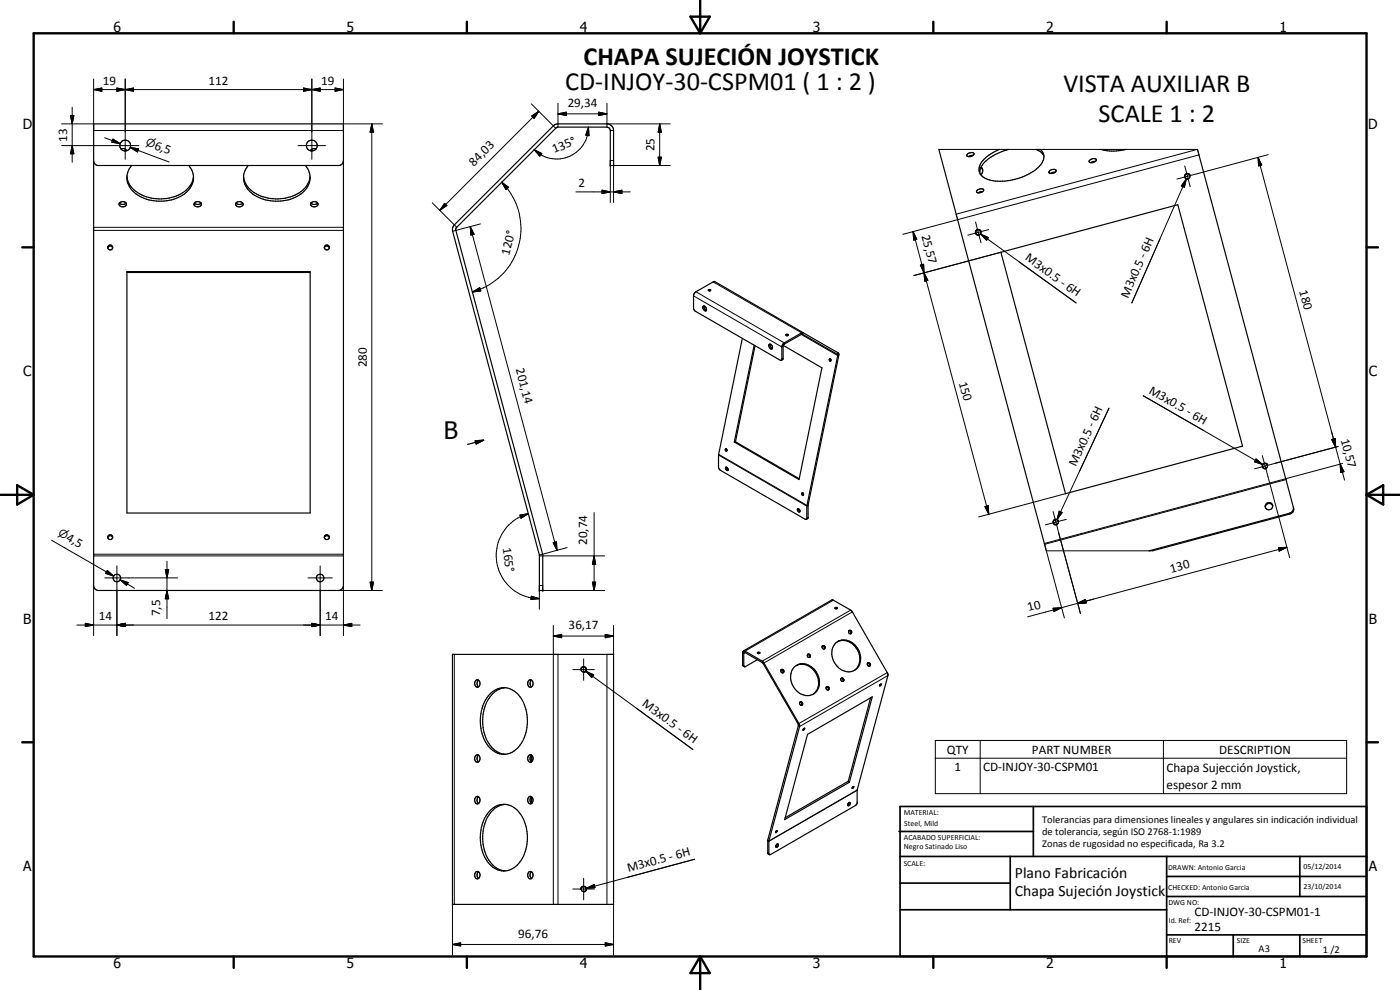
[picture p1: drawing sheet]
<svg xmlns="http://www.w3.org/2000/svg" width="420mm" height="297mm" viewBox="0 0 420 297" stroke-linecap="round" stroke-linejoin="round" font-family="sans-serif">
<g fill="#000">
<circle cx="183.2" cy="49.7" r=".18"/>
<circle cx="184.1" cy="49.7" r=".18"/>
<circle cx="161.9" cy="177.2" r=".18"/>
<circle cx="162.9" cy="177.2" r=".18"/>
<circle cx="135.8" cy="196.3" r=".18"/>
<circle cx="135.8" cy="271.4" r=".18"/>
</g>
<g fill="none" stroke="#000" stroke-width=".35">
<path d="M28.1 37.2h75v138.5l-.3 .8-.4 .4-.5 .3h-72.6l-.6-.3-.5-.7zM166.1 37.8l.8-.5 .6-.1h14.6a2 2 0 0 1 2 2v10.5h-.9v-10.5l-.4-.8-.7-.3-15 .1-30.3 30.5 26 97.6 .1 10.9h-1v-10.7l-26.1-97.8 .5-1.2zM36.3 44.7a1.23 1.23 0 0 1 1.6 .6M37.8 45l-.3 .3M38.1 53a8.3 8.3 0 0 0 7.3 6.4 12.4 12.4 0 0 0 11.4-3.3l.9-1.5 .4-1.6M39.5 49.7a5.7 5.7 0 0 0 1.9 8.9 12.9 12.9 0 0 0 14.9-1.2 5.4 5.4 0 0 0 .4-7.7M73.1 53a8.1 8.1 0 0 0 7.3 6.4 12.4 12.4 0 0 0 11.4-3.3l.9-1.5 .3-1.6M74.5 49.7a5.7 5.7 0 0 0 1.9 8.9 12.7 12.7 0 0 0 15.3-1.7 5.3 5.3 0 0 0-.1-7.2M93.3 45l.4 .3M94.9 44.7a1.26 1.26 0 0 0-1.7 .6M103.1 48.2l-.3 .8-.9 .7h-72.6l-.8-.5-.4-.7M281.8 44.8l32.2 120.5"/>
<path d="M292 46.6l-1.4 .4M292 46.6l.2-.1a.59 .59 0 0 0-.2-.8 .59 .59 0 0 0-.8 .1 .81 .81 0 0 0-.9 1.1l.3 .1M293.4 56.9a1.23 1.23 0 0 1 1.8 .2 1.59 1.59 0 0 1-2.1 .6zM294.4 50.2l.5 .8M294.4 50.1a1.54 1.54 0 0 1 0 2.4M294.9 57.5h-.7l-.6 .4M300 44.8a10.3 10.3 0 0 0-6 5.1 3.2 3.2 0 0 0 2.9 4.1 17 17 0 0 0 15.4-4.6 3 3 0 0 0-.1-4.6M302.7 44.8a13.1 13.1 0 0 0-8.4 5.5l-.3 1.6M310.9 44.8l1.3 .7 1.1 1.2M315 51.3a1.53 1.53 0 0 1 1.9-.2 1.32 1.32 0 0 1-2.1 .6zM316.7 51.7l-1.4 .3M328.7 48.4l-1.3 .4"/>
<path d="M328.7 48.4l.3-.4a1.27 1.27 0 0 0-2.1 .6l.5 .2M330.5 44.8a14.1 14.1 0 0 0 7.5 0M359.4 44.8l28.7 107.3M32.3 74.4l.1-.2a.74 .74 0 0 1 .8-.4 .74 .74 0 0 1 .6 .6M35.8 60.9a1.34 1.34 0 0 0 2 0M35.9 60.8a1.05 1.05 0 0 1 1.3-.4 1.05 1.05 0 0 1 .6 1.3 1.11 1.11 0 0 1-1.3 .4 1.11 1.11 0 0 1-.7-1.1zM58.3 61a1.3 1.3 0 0 1 2.1 0M58.3 61a1.08 1.08 0 0 0 .8 1.1 1.08 1.08 0 0 0 1.3-.6v-.5M58.3 60.9a1.38 1.38 0 0 0 2.1 0M70.8 61a1.3 1.3 0 0 1 2 0M70.8 61a1.03 1.03 0 0 0 .5 1 1.03 1.03 0 0 0 1.2-.1l.4-.4-.1-.5M70.8 60.9a1.38 1.38 0 0 0 2 0"/>
<path d="M93.3 60.9a1.38 1.38 0 0 0 2 0M93.4 60.8a1.04 1.04 0 0 1 1.3-.4 1.04 1.04 0 0 1 .6 1.3 1.11 1.11 0 0 1-1.3 .4 1.11 1.11 0 0 1-.7-1.1zM97.4 74.4a.75 .75 0 0 1 .7-.7 .75 .75 0 0 1 .7 .7M300.4 75.7l53.1-14.3 19.4 72.5-53.1 14.2zM38.1 81.5h55v72.4h-55zM38.1 81.7h55M211 91.9h.1a.84 .84 0 0 1 .8 .4 .84 .84 0 0 1-.2 1 1.12 1.12 0 0 1-.7-1.4zM211.3 91.8l.2 .9 .5 .4M212.5 87l.3-.1 .5 .1-.4 .3zM212.8 87.2h.3M241 99.8l-.4 .1-5.6 3.2-.4 .8v4l-.1 .2M222.8 101.5l-7.2 35 .1 4 .5 .6 25.4 14.7h.4"/>
<path d="M226.3 103.5l-5.9 29.1M226.6 103.8l-5.9 28.7M230.8 103.4l.1-.1a.82 .82 0 0 1 .8 .5 .82 .82 0 0 1-.2 .9l-.6-.4zM231.1 103.3l.1 .6 .6 .6M234.5 108.1l-26-14.8-.4-.7v-4l.4-.8 5.7-3.3h.3l37.2 21.5v.6l-9.2 45v3.8l-.5 .4M235.1 103.6l.3-.3 5.4-3.1 10.6 6.3-9.3 45.3-.1 4M235.1 103.6l-.1 4-.5 .5M235.1 103.6l11.6 6.8-6.9 33.5-19.4-11.3M235.9 100.4a.34 .34 0 0 1 .4-.1 .34 .34 0 0 1 .2 .3l-.4 .1zM249.2 107.7l.2 .5M142.6 132.2l2.5-.1-2.2 1.1zM145.1 132.1l-4.8 1.2"/>
<path d="M218 134.7l.1 .6M218 134.7l-.2-.1-.2 .4 .2 .3h.3M218 134.7l.2 .5M218.1 135.3h.1M220.7 132.5l19.1 11.1M220.7 132.5l-.3 .1M218.1 140.2l.4 .8M218.1 140.2h-.2a.61 .61 0 0 0-.1 .7 .61 .61 0 0 0 .7 .2v-.1M239.3 152.7a.62 .62 0 0 1 .7 .2 .62 .62 0 0 1-.1 .7 .73 .73 0 0 1-.6-.9zM239.6 152.7l.5 .7M241 148l.1 .5M381.9 151.7a1.13 1.13 0 0 0-1.3-.6 1.13 1.13 0 0 0-.8 1.2"/>
<path d="M388.1 152.1a1.52 1.52 0 0 1-1 2.1l-41.2 11.1M388.1 152.1l.1 .6a1.37 1.37 0 0 1-1.1 1.3l-42.2 11.3M32.3 161.3a.76 .76 0 0 1 .8-.6 .76 .76 0 0 1 .7 .6M97.4 161.3a.76 .76 0 0 1 .7-.6 .76 .76 0 0 1 .7 .6M135.8 196.3h48.3v75.1h-48.3zM223.1 195.3l26.5-15.3h.4l5.3 3 .5 .6 10.7 18.6-9.3 34.8-.1 4.3-25.8 15.1h-.4M227.3 195.9l.4-.2 .3 .3-.5 .1zM227.3 198l-3.9 2M228.9 198.9l-5.5-3.2-.2 .3v3.7l.2 .3M228.9 198.9h.1M228.9 198.9l10.7 18.7-9.2 34.5v3.9l.5 .4M238.5 200a4.3 4.3 0 0 1 6.4 1.5 4.4 4.4 0 0 1-1.6 7.1 5.4 5.4 0 0 1-5.8-7.1z"/>
<path d="M239 199.7a5 5 0 0 1 6.6 4.4 4.1 4.1 0 0 1-1.6 4.2M242.3 196.4l.5 .1 .1 .8M246.8 193.8a.61 .61 0 0 1 .5 .9M246.8 193.8l.4-.1 .4 .3v.5l-.3 .2M246.8 193.8v.6l.5 .3M250.9 182.7l.3-.1v-.3l-.6 .1 .4 .3M251 182.6l.1 .1M251.4 192.5a5 5 0 0 1 6.6 4.9 3.9 3.9 0 0 1-1.3 3.5M254.8 189.2l.5 .3v.7M254.8 189.2l.2-.1a.58 .58 0 0 1 .6 .3 .58 .58 0 0 1-.2 .7l-.1 .1M254.8 189.2l-.1 .7 .6 .3M260.4 199a.61 .61 0 0 1 .5 .9"/>
<path d="M260.4 199a.53 .53 0 0 1 .8 .2 .53 .53 0 0 1-.3 .7M260.4 199a.61 .61 0 0 0 .5 .9M142.8 204.2a.97 .97 0 0 1 1.2 .3 .97 .97 0 0 1-.1 1.2l-.2 .3a1.03 1.03 0 0 1-1.2-.4 1.03 1.03 0 0 1 .2-1.3zM143.6 204.1a1.38 1.38 0 0 0 0 2M147 208.3a5.7 5.7 0 0 1 9.5 1.3 12.9 12.9 0 0 1-1.3 15 5.6 5.6 0 0 1-8.7-.7 12.8 12.8 0 0 1 .5-15.6zM151.5 206.3a8.3 8.3 0 0 0-6.4 7.3 11.9 11.9 0 0 0 3.8 11.8l1 .5 1.6 .4M158.8 204a1.04 1.04 0 0 1 1.2 1.1 1.04 1.04 0 0 1-1.2 1 1.39 1.39 0 0 1 0-2.1zM159.5 204.1a1.26 1.26 0 0 0 0 2M223.4 200l-.5-.5v-3.7l.4-.5 5.9 3.5 10.8 18.9-9.3 34.6v3.8l.2 .3M234.4 201v.6l.5 .3M234.4 201l.6 .3-.1 .6M234.4 201h.7l.2 .6-.4 .3"/>
<path d="M240.1 210.7a.61 .61 0 0 1 .5 .9M240.1 210.7a.53 .53 0 0 1 .7 .2 .53 .53 0 0 1-.2 .7M240.1 210.7a.61 .61 0 0 0 .5 .9M241.1 218.7l.4-.2-.1 .4-.4 .2zM248 206.1l.5 .3v.7M248 206.1l.2-.1a.56 .56 0 0 1 .6 .4 .56 .56 0 0 1-.3 .7M248 206.1v.7l.5 .3M252.4 203.6a.59 .59 0 0 1 .5 .9M256.5 201.1a4.9 4.9 0 0 1-6.7-3.7 3.8 3.8 0 0 1 1-4.4 3.8 3.8 0 0 1 4.5-.4 5.5 5.5 0 0 1 1.9 8l-.8 .6M261.3 209.4l-6.7 25M264.1 205.4l.4-.1-.4 .5zM142.8 226.7a.84 .84 0 0 1 1 0 .84 .84 0 0 1 .2 1 .77 .77 0 0 1-.4 .9 .77 .77 0 0 1-.9-.3l-.3-.7z"/>
<path d="M142.8 239.2a.83 .83 0 0 1 1 0 .83 .83 0 0 1 .2 1 .79 .79 0 0 1-.5 1 .79 .79 0 0 1-1-.6v-1zM143.6 226.6a1.43 1.43 0 0 0 0 2M143.6 239.1a1.43 1.43 0 0 0 0 2M158.7 226.7a.9 .9 0 0 1 1.1 .1 .9 .9 0 0 1 .1 1.2 .74 .74 0 0 1-.7 .7 .74 .74 0 0 1-.8-.6v-1zM158.8 239.1a1.07 1.07 0 0 1 1.2 .6 1.07 1.07 0 0 1-.5 1.3l-.1 .2a1.14 1.14 0 0 1-1.1-.9 1.14 1.14 0 0 1 .5-1.2zM159.4 226.7l.1-.1v2l-.4-.8zM159.4 239.2l.1-.1v2a1.33 1.33 0 0 1-.1-1.9zM242.3 220.3l19.5-11.2-6.9 25.6-19.4 11.2zM254.6 234.4l.3 .3M254.6 234.4l-19 11M255.9 236.2l.3-.2-.4 .6zM147 243.3a5.7 5.7 0 0 1 9.5 1.3 12.6 12.6 0 0 1-1.7 15.4 5.6 5.6 0 0 1-8.6-1.7 12.8 12.8 0 0 1 .8-15z"/>
<path d="M151.5 241.3a8.2 8.2 0 0 0-6.4 7.3 11.5 11.5 0 0 0 4.3 12.1l2.1 .6M232.9 249.3l.3-.1v.3l-.4 .3zM233.1 253.4l.1-.2a.43 .43 0 0 1 .5 .4 .43 .43 0 0 1-.4 .5l-.2 .2-.3-.2zM233.2 253.2l-.4 .8M233.3 249.3h-.1M254.5 241l.4-.3a.51 .51 0 0 1 .2 .7 .51 .51 0 0 1-.7 .2zM254.8 240.8l-.4 .8M142.8 261.7a.97 .97 0 0 1 1.2 .2 .97 .97 0 0 1-.1 1.3 .72 .72 0 0 1-.7 .5 .72 .72 0 0 1-.7-.6v-1.1zM143.6 261.6a1.44 1.44 0 0 0 0 2M158.7 261.7a.97 .97 0 0 1 1.2 .2 .97 .97 0 0 1-.1 1.3 .72 .72 0 0 1-.7 .5 .72 .72 0 0 1-.7-.6v-1.1zM159.5 261.6a1.26 1.26 0 0 0 0 2"/>
<circle cx="37.6" cy="43.7" r="1.63"/>
<circle cx="93.6" cy="43.7" r="1.63"/>
<circle cx="356.4" cy="52.9" r=".74"/>
<circle cx="33.1" cy="74.2" r=".74"/>
<circle cx="98.1" cy="74.2" r=".74"/>
<circle cx="293.6" cy="69.7" r=".75"/>
<circle cx="249.1" cy="107.9" r=".34"/>
<circle cx="379.7" cy="139.8" r=".76"/>
<circle cx="241" cy="148.2" r=".34"/>
<circle cx="316.9" cy="156.6" r=".76"/>
<circle cx="380.8" cy="151.9" r="1.1"/>
<circle cx="33.1" cy="161.2" r=".74"/>
<circle cx="35.1" cy="173.4" r="1.11"/>
<circle cx="96.1" cy="173.4" r="1.11"/>
<circle cx="98.1" cy="161.2" r=".73"/>
<circle cx="242.7" cy="196.8" r=".5"/>
<circle cx="175.2" cy="200.9" r=".74"/>
<circle cx="252.8" cy="204" r=".51"/>
<circle cx="175.1" cy="266.8" r=".75"/>
</g>
<g fill="none" stroke="#000" stroke-width=".3">
<path d="M18.5 37.2h9.6M21.2 34.7h1l-.5 2.5zM21.7 32.2v16.5M28.1 26.9l2.5-.5v1zM28.1 23.7v15.5h75v-15.5M28.1 26.9h75M35.1 26.4l2.5 .5-2.5 .5zM37.6 26.9l2.5-.5v1zM37.6 23.7v24.1M91.1 26.4l2.5 .5-2.5 .5zM93.6 26.9l2.5-.5v1zM93.6 23.7v24.1"/>
<path d="M100.6 26.4l2.5 .5-2.5 .5zM103.1 37.2h11.7M111.6 37.2l.5 2.5h-1zM111.6 37.2v140M159.5 31.2l7.3 7.3M159.6 34.8l2.1-1.4-1.4 2.1zM161.7 33.4l-29.7 29.7M167.5 34.2l2.5-.5v1zM167.5 31v7.1M167.5 34.2h14.6M176.6 38.1l.2 2.6-1-.1zM176.6 38.1a9.5 9.5 0 0 1-7.7 9.4 9.4 9.4 0 0 1-8.6-2.6"/>
<path d="M179.7 33.7l2.4 .5-2.4 .5zM182.1 31v7.1M182.1 37.2h19.1M183.2 39.2h.9M198 37.2l.5 2.5h-1zM198 37.2v12.5M18.5 43.7h23.2M21.7 43.7l.5 2.4h-1zM31.4 41.3l4.7 1.8M33.9 41.7l2.2 1.4-2.5-.4zM39.1 44.2l2.5 .5-.3 .9zM39.1 44.2l2.3 .9"/>
<path d="M39.1 44.2l11.6 4.4M89.4 43.7h8.3M150.6 54.7l2 1.5-.8 .7zM150.6 54.7a19.7 19.7 0 0 1-8.8 32.9M160.3 44.9l2.3 1.2-.6 .8zM172.8 57.6h16.3M180.7 57.1l2.5 .5-2.5 .5zM184.1 57.6l2.5-.5v1zM184.1 49.7h17.1M197.5 47.2h1l-.5 2.5zM281.8 44.8h77.6M355.5 49.8l.9 3.1"/>
<path d="M356 53.7l-.5 2.5-1-.4zM356 53.7l-16.3 37.2M356.4 52.9l.8 3.1M356.4 52.9l-3.2 .8M357.2 52.5a.9 .9 0 0 0-1.2-.4 .9 .9 0 0 0-.4 1.2 .9 .9 0 0 0 1.2 .4M359.3 44.8l-72.3 19.5M359.8 46.5l-88.8 23.8M377.6 47.2l1.1 2.3-1 .3zM377.6 47.2l22.6 84.5M380.6 46.4l-24.2 6.5M28.1 69.1h75M28.1 68.2h75"/>
<path d="M129.7 60.9l7.4 7.3M133.4 61l.7 .7-2.1 1.4zM141.1 68l1.2 2.3-1 .2zM141.1 68l26.1 97.1M144.2 67.2l-8.4 2.2M183.2 60.7v-12.5h.9v12.5M274 69.5l1.2 2.3-1 .3zM274 69.5l3.3 12.3M276.2 79.5l1-.2 .1 2.5zM292.8 66.6l.8 3.1M293.3 68.9l-.2 .1a.91 .91 0 0 0-.3 1.1 .91 .91 0 0 0 .9 .5l.6-.4 .2-.6M293.6 69.7l.8 3.2"/>
<path d="M293.6 69.7l-3.1 .9M293.7 68.8l-.5 .1-.4 .5M293.7 68.8l.7 .6M293.7 68.8l.3 .2M294.1 69l.3 .3M294.3 70.2l2.3 1.1-.5 .8zM294.3 70.2l28.6 20.7M296.7 68.9l-3.1 .8M300.4 75.7l-26.1 7M141.8 87.6l2.2-1.3 .3 1zM208.1 88.8l26.5 15.3 .4-.2M208.9 87.5l26.5 15.4v.4"/>
<path d="M214 84.6l26.6 15.3v.4M241 99.8l-.2 .4M277.3 81.8l1.2 2.3-1 .3zM277.3 81.8l19.4 72.5M235 107.6l-.4 .1M240.4 100.3l11 6.4 .3-.1M251.5 105.9l-.2 .4M215.6 136.5l26.5 15.3 .4-.2M215.7 136.3l26.5 15.3h.3M332.8 122.5l-15.5 33.3M361.3 129.2l-18.2-10.5 35.8 20.7M377 137.7l1.9 1.7-2.4-.8z"/>
<path d="M378.8 136.7l8.2 30.6M378.9 139.3a.91 .91 0 0 0 .1 1.1 .91 .91 0 0 0 1.1 .2M378.9 139.3a.91 .91 0 0 1 1.6 .1M399.6 129.3l2.6 9.9M399.7 131.9l1-.3 .1 2.6zM401.6 133.9l-25.1 6.8M402.2 139.2l1.1 2.3-.9 .3zM402.2 139.2l1.3 4.9M402.9 139.1l-89.5 24 6 22.3M156 154.6l2.5-.5-2.1 1.4zM158.5 154.1a12.9 12.9 0 0 0-9 16.4 13 13 0 0 0 9.9 8.9l2.5 .2M178.3 153.8v23.4"/>
<path d="M242.5 155.3l-.4 .2M295.6 152l1-.3 .1 2.6zM316 153.5l.9 3.1M316.9 156.6l7.4 27.5M316.9 156.6l-3.1 .9M317.7 156.3a.9 .9 0 0 0-1.2-.4 .9 .9 0 0 0-.4 1.2 .9 .9 0 0 0 1.2 .4M317.9 153.4l.9 .4-1.5 2zM319.8 148.1l-26.1 7M320 155.8l-3.1 .8M385.9 143.9l-72.4 19.4M387.1 154v.2M15.5 162.1l18.6 10.7"/>
<path d="M28.1 166.8h75M28.1 166.3h75M28.1 175.7v15M31.4 173.4h21.9M32 171.6l2.1 1.2M32.2 171.2l1.9 1.6-2.4-.8zM35.1 169.8v20.9M36.1 174l2.4 .8-.5 .8zM36.1 174l4.3 2.5M49.6 170.9h1l-.5 2.5zM50.1 177.2l.5 2.5h-1zM50.1 168.4v17.2"/>
<path d="M92.4 173.4h7.3M96.1 169.8v20.9M101.6 177.2h13.2M103.1 175.7v15M111.1 174.7h1l-.5 2.5zM159.5 178.9l2.4 .7-2.6 .3zM161.9 166.8h19.6M162.9 175.7h-1v7.1M162.9 177.2h18.6M166 162.9l1-.3 .2 2.5zM170.2 164.3l-8.3 2.2M177.8 174.7h1l-.5 2.5z"/>
<path d="M178.3 166.8l.5 2.5h-1zM314 165.3h31.9M328.2 179.7l-4.8 1.3M383.7 164.4l2.5-.2-2.3 1.2zM386.2 164.2l-60.4 16.2M23.1 187.5h85M25.6 187l2.5 .5-2.5 .5zM35.1 187.5l2.5-.5v1zM93.6 187l2.5 .5-2.5 .5zM103.1 187.5l2.5-.5v1zM136.3 196.3v75.1M166.1 190.8l2.5-.4v.9z"/>
<path d="M166.1 187.7v83.7M166.1 190.8h18M167.5 196.3v75.1M175.2 197.7v6.4M181.6 190.4l2.5 .4-2.5 .5zM182.1 196.3v75.1M184.1 187.7v8.6M222.9 199.5l.3 .2M250.1 180.1l-26.5 15.3v.4l-.4 .2-.3-.2M255.3 183l-26.5 15.4v.4M255.8 183.6l-26.8 15.5M316 182.5l2.6-.2-2.3 1.2z"/>
<path d="M318.6 182.3l-10.2 2.8M323.4 181l2.3-1.1 .3 1zM323.4 181l-4.8 1.3M171.9 200.9h6.5M174.3 201a.89 .89 0 0 1 1.1-1 .89 .89 0 0 1 .5 1.4M175.8 201.4l2.4 1.1-.6 .8zM175.8 201.4l32.1 23.5M175.9 201.4l-.6 .4M266.3 201.8l-26.7 15.5M266.5 202.7l-26.5 15.3-.4-.3M257.2 237.2l-26.5 15.2-.3-.2M257.2 237l-26.5 15.3-.3-.2"/>
<path d="M280.7 222.2h123.4v15.9h-123.4zM280.7 227.5h123.4M294.2 222.2v15.9M349.2 222.2v15.9M208.5 257.8l-32.5 8.7M230.4 255.9l.3 .2M135.8 271.4v15.2M171.9 266.7h6.5M174.3 266.9a.89 .89 0 0 1 .7-1 .89 .89 0 0 1 1 .7 .89 .89 0 0 1-.7 1M175.2 263.5v6.5M176 266.5l2.3-1.1 .3 1zM184.1 271.4v15.2"/>
<path d="M135.8 283.4l2.4-.5v.9zM135.8 283.4h48.3M181.6 282.9l2.5 .5-2.5 .4z"/>
</g>
<g fill="none" stroke="#000" stroke-width=".71">
<path d="M10.1 10h400v277h-400zM70.1 6.5v3.5M140.1 6.5v3.5M207.2 5h5.8l-2.9 5zM210.1 0v10M280.1 6.5v3.5M350.1 6.5v3.5M6.7 74.2h3.4M410.1 74.2h3.4M.2 148.5h9.9M5.2 145.6l4.9 2.9-4.9 2.9zM410.1 148.5h10"/>
<path d="M410.1 148.5l5-2.9v5.8zM6.7 222.7h3.4M410.1 222.7h3.4M70.1 287v3.4M140.1 287v3.4M210.1 287v10M210.1 287l2.9 5h-5.8zM280.1 287v3.4M350.1 287v3.4"/>
</g>
<g fill="none" stroke="#000" stroke-width=".51">
<path d="M269.8 249.5h40.3M270.1 242h140v45h-140zM270.1 257h140M303.2 257v16M310.1 242v15M350.1 257v30M390.1 257v12M270.1 265h33.1M270.1 273h80M350.1 269h60M350.1 263h60M350.1 280.5h60"/>
<path d="M370.1 280.5v6.5M390.1 280.5v6.5"/>
</g>
<g fill="#000">
<path d="M21.2 34.7h1l-.5 2.5zM28.1 26.9l2.5-.5v1zM35.1 26.4l2.5 .5-2.5 .5zM37.6 26.9l2.5-.5v1zM91.1 26.4l2.5 .5-2.5 .5zM93.6 26.9l2.5-.5v1zM100.6 26.4l2.5 .5-2.5 .5zM111.6 37.2l.5 2.5h-1zM159.6 34.8l2.1-1.4-1.4 2.1zM167.5 34.2l2.5-.5v1zM179.7 33.7l2.4 .5-2.4 .5zM198 37.2l.5 2.5h-1z"/>
<path d="M21.7 43.7l.5 2.4h-1zM33.9 41.7l2.2 1.4-2.5-.4zM39.1 44.2l2.5 .5-.3 .9zM150.6 54.7l2 1.5-.8 .7zM160.3 44.9l2.3 1.2-.6 .8zM176.6 38.1l.2 2.6-1-.1zM180.7 57.1l2.5 .5-2.5 .5zM184.1 57.6l2.5-.5v1zM197.5 47.2h1l-.5 2.5zM356 53.7l-.5 2.5-1-.4zM377.6 47.2l1.1 2.3-1 .3zM133.4 61l.7 .7-2.1 1.4z"/>
<path d="M141.1 68l1.2 2.3-1 .2zM274 69.5l1.2 2.3-1 .3zM276.2 79.5l1-.2 .1 2.5zM294.3 70.2l2.3 1.1-.5 .8zM141.8 87.6l2.2-1.3 .3 1zM277.3 81.8l1.2 2.3-1 .3zM142.6 132.2l2.5-.1-2.2 1.1zM377 137.7l1.9 1.7-2.4-.8zM399.7 131.9l1-.3 .1 2.6zM156 154.6l2.5-.5-2.1 1.4zM295.6 152l1-.3 .1 2.6zM317.9 153.4l.9 .4-1.5 2z"/>
<path d="M402.2 139.2l1.1 2.3-.9 .3zM32.2 171.2l1.9 1.6-2.4-.8zM36.1 174l2.4 .8-.5 .8zM49.6 170.9h1l-.5 2.5zM50.1 177.2l.5 2.5h-1zM111.1 174.7h1l-.5 2.5zM159.5 178.9l2.4 .7-2.6 .3zM166 162.9l1-.3 .2 2.5zM177.8 174.7h1l-.5 2.5zM178.3 166.8l.5 2.5h-1zM323.4 181l2.3-1.1 .3 1zM383.7 164.4l2.5-.2-2.3 1.2z"/>
<path d="M25.6 187l2.5 .5-2.5 .5zM35.1 187.5l2.5-.5v1zM93.6 187l2.5 .5-2.5 .5zM103.1 187.5l2.5-.5v1zM166.1 190.8l2.5-.4v.9zM181.6 190.4l2.5 .4-2.5 .5zM316 182.5l2.6-.2-2.3 1.2zM175.8 201.4l2.4 1.1-.6 .8zM176 266.5l2.3-1.1 .3 1zM135.8 283.4l2.4-.5v.9zM181.6 282.9l2.5 .5-2.5 .4z"/>
</g>
<g font-size="7.9">
<text x="175.1" y="19.4">CHAPA SUJECIÓN JOYSTICK</text>
<text x="169.6" y="27">CD-INJOY-30-CSPM01 ( 1 : 2 )</text>
<text x="319.1" y="27.6">VISTA AUXILIAR B</text>
<text x="329.7" y="36.6">SCALE 1 : 2</text>
</g>
<text font-size="7.2" x="133.2" y="131.7">B</text>
<g font-size="4.7">
<text x="304.6" y="263.5">Plano Fabricación</text>
<text x="304.6" y="268.9">Chapa Sujeción Joystick</text>
</g>
<g font-size="4.2">
<text x="34" y="9.6">6</text>
<text x="104" y="9.6">5</text>
<text x="174" y="9.6">4</text>
<text x="244" y="9.6">3</text>
<text x="314" y="9.6">2</text>
<text x="384" y="9.6">1</text>
<text x="6.8" y="38.7">D</text>
<text x="410.6" y="38.7">D</text>
<text x="7" y="112.9">C</text>
<text x="410.8" y="112.9">C</text>
<text x="7" y="187.1">B</text>
<text x="410.8" y="187.1">B</text>
<text x="7" y="261.4">A</text>
<text x="410.8" y="261.4">A</text>
<text x="34" y="290.4">6</text>
<text x="104" y="290.4">5</text>
<text x="174" y="290.4">4</text>
<text x="244" y="290.4">3</text>
<text x="314" y="290.4">2</text>
<text x="384" y="290.4">1</text>
</g>
<g font-size="3.9">
<text x="30.8" y="25.4">19</text>
<text x="62.6" y="25.4">112</text>
<text x="96.4" y="25.4">19</text>
<text x="170.4" y="32.1">29,34</text>
<text x="20.1" y="42.5" transform="rotate(-90 20.1 42.5)">13</text>
<text x="46.2" y="44.6" transform="rotate(20 46.2 44.6)">6,5</text>
<text x="166.4" y="46" transform="rotate(-22 166.4 46)">135°</text>
<text x="196.5" y="45.4" transform="rotate(-90 196.5 45.4)">25</text>
<text x="142.2" y="50" transform="rotate(-45 142.2 50)">84,03</text>
<text x="173.6" y="56.1">2</text>
<text x="276.6" y="70.8" transform="rotate(75 276.6 70.8)">25,57</text>
<text x="152.8" y="76.7" transform="rotate(-75 152.8 76.7)">120°</text>
<text x="307.5" y="77.8" transform="rotate(36 307.5 77.8)">M3x0.5 - 6H</text>
<text x="338.5" y="89.6" transform="rotate(-66 338.5 89.6)">M3x0.5 - 6H</text>
<text x="389.9" y="87.4" transform="rotate(75 389.9 87.4)">180</text>
<text x="110.1" y="110.2" transform="rotate(-90 110.1 110.2)">280</text>
<text x="154.8" y="110.7" transform="rotate(75 154.8 110.7)">201,14</text>
<text x="287.8" y="114.8" transform="rotate(75 287.8 114.8)">150</text>
<text x="344.5" y="117.8" transform="rotate(30 344.5 117.8)">M3x0.5 - 6H</text>
<text x="402.4" y="131.9" transform="rotate(75 402.4 131.9)">10,57</text>
<text x="322.8" y="140.2" transform="rotate(-65 322.8 140.2)">M3x0.5 - 6H</text>
<text x="19.7" y="162.1" transform="rotate(30 19.7 162.1)">4,5</text>
<text x="150.9" y="164.5" transform="rotate(82 150.9 164.5)">165°</text>
<text x="176.2" y="163.5" transform="rotate(-90 176.2 163.5)">20,74</text>
<text x="351.5" y="171.9" transform="rotate(-15 351.5 171.9)">130</text>
<text x="48.1" y="184.9" transform="rotate(-90 48.1 184.9)">7,5</text>
<text x="308.7" y="183.4" transform="rotate(-15 308.7 183.4)">10</text>
<text x="29.6" y="186">14</text>
<text x="62.6" y="186">122</text>
<text x="97.6" y="186">14</text>
<text x="170.6" y="188.8">36,17</text>
<text x="192.5" y="211.7" transform="rotate(36 192.5 211.7)">M3x0.5 - 6H</text>
<text x="284.2" y="226.1">QTY</text>
<text x="309.7" y="226.1">PART NUMBER</text>
<text x="365.9" y="226.1">DESCRIPTION</text>
<text x="286.5" y="231.4">1</text>
<text x="295.1" y="231.4">CD-INJOY-30-CSPM01</text>
<text x="350.1" y="231.5">Chapa Sujección Joystick,</text>
<text x="350.1" y="236.9">espesor 2 mm</text>
<text x="188.6" y="261.6" transform="rotate(-15 188.6 261.6)">M3x0.5 - 6H</text>
<text x="358.5" y="275">CD-INJOY-30-CSPM01-1</text>
<text x="155.5" y="281.3">96,76</text>
<text x="358.5" y="279.4">2215</text>
</g>
<g font-size="3.3">
<text x="43.5" y="43.6" transform="rotate(20 43.5 43.6)">n</text>
<text x="17.3" y="160.7" transform="rotate(30 17.3 160.7)">n</text>
</g>
<g font-size="3.1">
<text x="312.7" y="246.8">Tolerancias para dimensiones lineales y angulares sin indicación individual</text>
<text x="312.7" y="250.4">de tolerancia, según ISO 2768-1:1989</text>
<text x="312.7" y="254">Zonas de rugosidad no especificada, Ra 3.2</text>
<text x="377.7" y="285.6">A3</text>
<text x="397" y="285.9">1 /2</text>
</g>
<g font-size="2.4">
<text x="271.2" y="244.4">MATERIAL:</text>
<text x="271.3" y="252">ACABADO SUPERFICIAL:</text>
<text x="271.4" y="247.9">Steel, Mild</text>
<text x="271.3" y="254.6">Negro Satinado Liso</text>
<text x="271.2" y="259.7">SCALE:</text>
<text x="350.6" y="260.9">DRAWN: Antonio Garcia</text>
<text x="391.2" y="260.6">05/12/2014</text>
<text x="350.6" y="267">CHECKED: Antonio Garcia</text>
<text x="391.2" y="266.7">23/10/2014</text>
<text x="350.6" y="271.4">DWG NO:</text>
<text x="350.8" y="276.9">Id. Ref:</text>
<text x="350.8" y="282.8">REV</text>
<text x="371.2" y="282.9">SIZE</text>
<text x="390.9" y="282.9">SHEET</text>
</g>
</svg>
